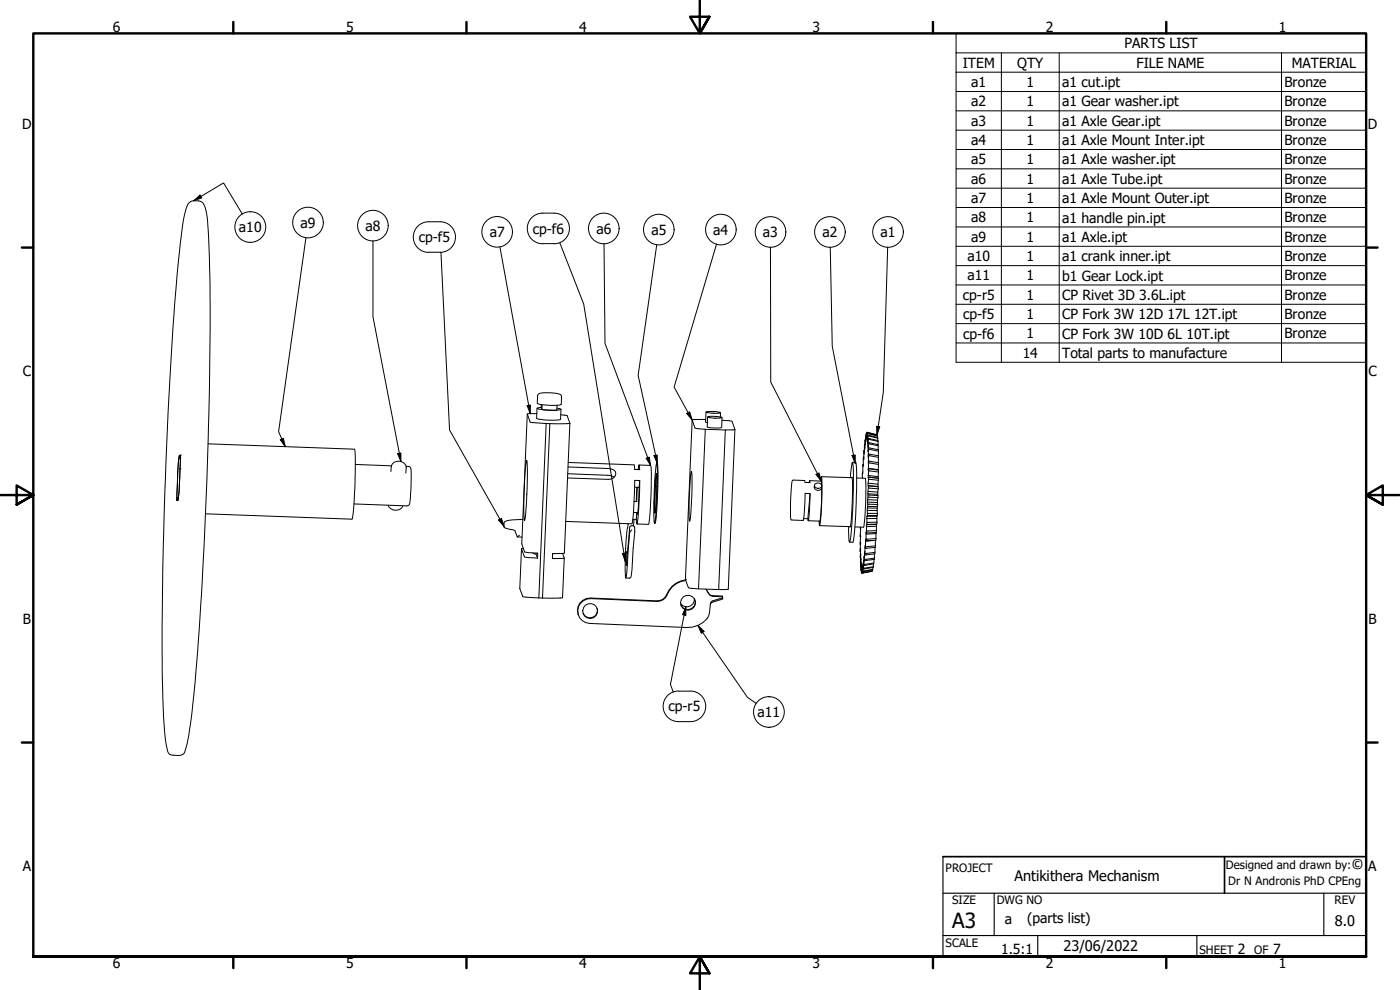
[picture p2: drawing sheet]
<svg xmlns="http://www.w3.org/2000/svg" width="420mm" height="297mm" viewBox="0 0 420 297" stroke-linecap="round" stroke-linejoin="round" font-family="sans-serif">
<!-- layer: Visible (ANSI) -->
<g fill="none" stroke="#000" stroke-width=".3">
<path d="M56.9 60.7a3 3 0 0 1 3.2-.4 3 3 0 0 1 1.7 2.8l.2 1a442 442 0 0 1 .9 48.3 1269.3 1269.3 0 0 1-5.3 101.4 51.5 51.5 0 0 1-2.4 12.3 4.1 4.1 0 0 1-4.7-.2 56.8 56.8 0 0 1-1.6-14.6 1315.9 1315.9 0 0 1 4.7-133.8l.3-2.2a65.4 65.4 0 0 1 2.1-13.2zM161.5 118.3a8.1 8.1 0 0 1 4.6-.4l1 .2a1.35 1.35 0 0 1 1.4 .7l-.1 2.5a14.8 14.8 0 0 1-7.2-.3l.1-2.2zM53.8 136.6h.1M54 137.4l-.1-.8a39.3 39.3 0 0 0-.7 9.5l-.1 4.1 .2-.9M54 137.4l.1-.8-.1 4.1M54 137.4h.1M54.1 136.6h.1M62.4 133.2l44 1.6a106.5 106.5 0 0 1-.8 21l-43.9-1.6M106.6 139.3l10.9 .5M121.9 139.9l1.2 .3a32.7 32.7 0 0 1 0 9.4l-.2 1.8-.8 .4-15.9-.6M158.1 138.2a92.4 92.4 0 0 1-.7 18 92.4 92.4 0 0 1 .7-18zM158.2 124.2l-1.6 39 .8 2.4 4 .4-.1 1.5"/>
<path d="M158.2 124.2l1 2.5 4.7 .4M161.1 124.1l-2.9 .1M161.2 122.5l-.2 3a16.3 16.3 0 0 0 7.2 .3l.2-3M162.4 122.2l-1.2 .3a17.2 17.2 0 0 0 7.2 .4l-1.3-.4M162.4 121.4l.2 1.5M162.7 121.4l-.1 1.5M163.9 127.1l-2.2 52.3M163.9 127.1h1.1M165 127.1l-2.2 52.3M167.2 121.6l-.1 1.4-4.5-.1M168.3 124.4l1.8 .3 .9 2.3M170.5 138.8l19.8 .7 .2 1.3 1.5 .1-.2-1.4-.3 1.4"/>
<path d="M171 127l-1.6 38.9-3.5 .2M171 127l-6 .1M191.8 139.5l3.4 .1a85.5 85.5 0 0 1-.6 17.7l-3.5-.1M197.1 139a93.8 93.8 0 0 1-.6 18 94 94 0 0 1 .6-18zM197.1 139h.1a88.4 88.4 0 0 1-.6 18h-.2M207.7 126l.9 2.4 3.1 .4-2.1 47.9-3-.4-.9-2.4M207.7 126l-2 47.9M211.7 128.8l6 .2M211.8 125.9l-4.1 .1M211.9 123.6l-.1 3 .5 .2M211.9 123.6a7.1 7.1 0 0 1 4.3 .3h-2.9zM212.3 125.1v3a9.3 9.3 0 0 0 4.3 .2l.1-3"/>
<path d="M212.4 125.1l1.6-.2 2.7 .4a8.1 8.1 0 0 1-4.3-.2zM216.2 123.8v1.3M216.7 126.1l3 .3 .9 2.4M220.6 128.8l-2 48-2.9 .1M220.6 128.8l-2.9 .2-2 47.9-6.1-.2M255.8 138.7h1a120.7 120.7 0 0 1-.5 22.4l-.4 1.6h-.9M259 139.3l-.1 2.8-.1-.3M259 139.3h.1M259.1 139.3l-.1 .6v-.6M259.1 137.1v2.2M259.1 137.1h.1M259.3 135.1l-.1 2.9-.1-.9"/>
<path d="M259.3 135.1l.1 .1M259.5 133.4l-.2 2.8v-1.1M259.5 133.4h.1M259.6 132l-.1 2.7v-1.3M259.6 132h.1M259.8 130.9l-.1 2.6-.1-1.5M259.8 130.9h.1M260 130.2l-.2 2.4v-1.7M260 130.2h.1M260.1 129.8l-.2 2.2 .1-1.8M260.1 129.8h.1M260.2 129.7v2.1l.1-1.9"/>
<path d="M260.2 129.7l-.1 2v-1.9M260.2 129.7l3 .8M260.2 129.7h.1M260.3 129.9l3 .8v.6M260.3 130v2.1M260.3 130l3 .8M260.3 129.9v.1M260.4 130.5l3 .8v.9M260.4 130.5l-.1 1.8v-.2M260.4 130.5l.1 .2M260.5 130.7l-.1 2.4 .1-1.6M260.5 130.7l2.9 .8"/>
<path d="M260.5 131.5l3 .7v1.2M260.5 131.5l.1 .3M260.6 131.8l-.1 2.3 .1-1.3M260.6 131.8l2.9 .6M260.6 132.8l3 .6-.1 1.5M260.6 132.8v.3M260.6 134.4l3 .5v1.9M260.6 134.4l-.1 1.1 .1-.4M260.6 133.1l-.1 2M260.6 133.1l3 .7M260.6 134.4l.1 .4M260.7 138.3l-.1 .7 .1-.5"/>
<path d="M260.7 136.2l-.1 .9v-.4M260.7 134.8l-.1 1.8M260.7 136.7l-.1 1.8M260.7 138.8l-.1 1.7M260.7 136.2l3 .6v.4M260.7 138.3l3 .5v.5M260.7 134.8l3 .6M260.7 136.2v.5M260.7 138.3v.5M260.7 136.7l3 .5M260.7 138.8l3 .5M263.2 130.5v.2"/>
<path d="M263.7 137.2l-.1 1.6M263.7 139.3l-.2 1.6M53.1 150.2h.1M53.3 149.3h.1M53.4 150.1h.1M54 140.7l.1-4.1-.1 .8-.2-.6-.3 2.2-.4 11.1 .2-.8M54 140.7h.1M54 140.7v1.4a34.2 34.2 0 0 1-.7 8v-.8M116.5 151.6a2.41 2.41 0 0 0 2.1 1.5 2.41 2.41 0 0 0 2.3-1.3M117.3 141.5l.1-1.6a2.32 2.32 0 0 1 2.4-1.5 2.32 2.32 0 0 1 2.1 1.9l-.1 1.6M156.9 155.9l-4.5 .3a.99 .99 0 0 0-1.1 .8l-.1 1.1a3.5 3.5 0 0 0 2.9 .9l.5 .3 .6 1.8h1.5M170.4 142.1l12.6 .5 1.3 .6"/>
<path d="M170.5 140.1l12.1 .5a1.75 1.75 0 0 1 2.1 2.1l-.5 .6-1.6 .5-12.3-.4M188.5 157.1a74.4 74.4 0 0 0-.7 16.3l1.2-13.6 .6-.8M189.9 155.8h1.1M190.1 153.7l1 .1-.1 2M190.3 155.8l-.2 2M190.5 146.2h1.3M191.1 146.2l-.1 4.3M191.3 146.2l-.2 4.3h-.8M191.8 146.2l-.2 5.5-.3 2.7-.2-.6M192 144.2l-1.5-.1-.1 3.5a49.1 49.1 0 0 1-.7 9.6l-19.9-.8M192 144.2l-.3 8.6-.5 4.4-.2-1.4M192 144.2l-.2 2"/>
<path d="M197 142v6.9l-.5 5.1v-6.1zM197.1 142.3l-.4 4.2-.1 7.3M207.5 141.5a73.2 73.2 0 0 1-.5 14.9 73.4 73.4 0 0 1 .5-14.9zM241.2 155.6h1.2M242.8 144.8l.2-.6 .1 .6-1.5-.1-.1-.5-3.6-.1a48.6 48.6 0 0 0-.5 11.8l3.6 .3 .6-8.2 1.5 .1-.7 7.5M243 144.2l3.5 .1 .1 1.2M243.1 148.1l-.2 5.4-.3 2.7-.2-.6M244.4 145.6a1.14 1.14 0 0 0 .7 1.5 1.14 1.14 0 0 0 1.5-.8M244.7 145.1a1.12 1.12 0 0 1 1.3-.1 1.12 1.12 0 0 1 .5 1.1 1.22 1.22 0 0 1-1.2 .4 1.22 1.22 0 0 1-.9-.9zM246 157.7l9.2 .3M246.3 144.3l.2-1.3 .1 8.2-.6 6.5-.2-1.4M246.5 143l9.2 .3"/>
<path d="M246.6 146.3l-.1 4.2-.5 5.9-3.4-.2M246.6 145.8v.5M255.2 143.3l.6-4.6a110.7 110.7 0 0 1-.2 19.8l-.4 3.5-.3 .7-.2-4.7M255.6 143.3l.1-.1 .2 1.7-.1 5.8-.4 5.8-.3 1.7v-.2M257.1 143.4l2.6 .1a71 71 0 0 1-.5 14.7l-2.6-.1M258.2 158.1l-.1 2.9M258.2 158.5h.1M258.8 141.8v1.7M258.8 141.8h.1M260 159.9l-.1-.3v.7l3-.2M260 158l.1 1.3M260.1 159.3l-.1 .6"/>
<path d="M260.1 155.6l.1 1.1M260.2 157.3l-.2 .7 3-.1M260.2 156.7v.6M260.3 153.1v.9M260.3 154.7l-.2 .9h3M260.3 154h3M260.3 154v.7M260.3 154.7h3M260.3 150.7l.1 .6M260.4 151.9l-.1 .5M260.4 151.9l3 .1M260.4 148.2l.1 .3"/>
<path d="M260.4 151.3l3 .1M260.4 151.3v.6M260.5 149.2l-.1 .7M260.5 148.5l3 .2M260.5 148.5v.7M260.5 149.2l3 .1M260.6 145.7l2.9 .3M260.6 146.4l-.1 1M260.6 145.8l3 .3M260.6 145.8v.6M260.6 146.4l3 .3M260.6 143.8l-.1 1.2"/>
<path d="M260.6 143.2l3 .3M260.6 143.2v.6M260.6 143.8l3 .3M260.7 140.7l-.1 .4v-.6l2.9 .4M260.7 141.3l-.1 1.3M260.7 140.7l3 .4v.5M260.7 140.7v.6M260.7 141.3l3 .3M262.9 159.8v.3M263 157.9v1.3M263 157.3v.6M263 159.2v.6l-3 .1"/>
<path d="M263 159.2l-2.9 .1M263.1 155.6l.1 1.1M263.1 154.9v.7M263.1 157.3h-2.9M263.2 156.7l-.1 .6-3 .1M263.2 156.7h-3M263.2 153.2l.1 .8M263.3 154.7l-.1 .2h-3M263.3 152.5l-3-.1v.7l2.9 .1M263.3 152.5l-.1 .7M263.3 150.8l.1 .6M263.3 154v.7"/>
<path d="M263.4 152l-.1 .5M263.4 150.1l-3-.2-.1 .8 3 .1M263.4 150.1l-.1 .7M263.4 148.3l.1 .4M263.4 151.4v.6M263.4 147.6l-2.9-.2-.1 .8 3 .1M263.4 147.6v.7M263.5 149.3l-.1 .8M263.5 145.3l-3-.3 .1 .8M263.5 145.3v.6M263.5 148.7v.6M263.5 146l.1 .7"/>
<path d="M263.5 143l-2.9-.4v.7v-.1M263.5 140.9v.2M263.5 143v.5M263.6 146.7l-.2 .9M263.6 143.5v.6M263.6 144.1l-.1 1.2M263.7 141.6l-.2 1.4M155.9 160.6l-.7 .5M156.5 164.7l1 2.5 3.8 .3M156.5 164.7l-.5 11.9 1 2.5 4.7 .3M157.1 164.5l-.6 .2M160 165.9l.9 .4"/>
<path d="M160.9 165.9l.4 1.6M161.7 179.4h1.1M165.9 166.1v.2M165.9 166.1l-.1 1.5 3.5-.2M168.8 166.1l.5 1.3M169.3 167.4l-.5 12h-6M188 169.7h.1M188 169.7l1-11.6a.87 .87 0 0 1 1.5 0l-.7 10.3a13.3 13.3 0 0 1-.6 5h-1.4M188.3 166.1l-.4-.6 .1 4.2M205.7 173.9h.1M205.7 174a7.5 7.5 0 0 0-6.1 5.1l-.6 .7-1.8 .5-20-.9a3.7 3.7 0 0 0-3.6 5.2M205.8 174.2a7.4 7.4 0 0 0-6.1 5.1l-.7 .6-1.8 .6-19.9-.9a3.7 3.7 0 0 0-3.9 3.6 3.7 3.7 0 0 0 3.6 3.9l29.1 1.2a6.4 6.4 0 0 0 7.1-7"/>
<path d="M208.4 179.6a2.25 2.25 0 0 1-1.5 2.3 2.25 2.25 0 0 1-2.6-.8M208.6 180a2.25 2.25 0 0 1-1.4 2.7 2.25 2.25 0 0 1-2.9-1.2M211.9 176.8l1 1.7 .5 .3 3.4 .3 .1 .3M211.9 176.8a2.47 2.47 0 0 0 2 1.9l2.9 .1v.3M258.1 161l.2-.4-.2 2.8M258.1 163.4l.2-.8-.2 2.9M258.1 165.5l.2-1-.1 2.8M258.1 161h.2M258.2 167.3l.1-1.2-.1 2.8M258.2 168.9l.2-1.4-.1 2.7M258.2 163.3l-.1 .1M258.2 168.9h.1"/>
<path d="M258.3 165.4l-.2 .1M258.3 167.3h-.1M258.3 170.2l.1-1.6v2.5M258.3 170.2h.1M258.4 171.1l.1-1.7v2.3M258.5 171.1h-.1M258.5 171.7l.1-1.8v2M258.6 171.9h.1M258.6 171.7h-.1M258.7 171.9l.1-1.9-.1 1.9M258.8 171.9h-.1M258.9 169.8l-.1 2.1"/>
<path d="M258.9 169.8v1.7M258.9 171.4v.1M259 169.3l-.1 2.1M259 169.3v-.2v1.7M259.1 170.5l-.1 .3M259.2 168.5l-.1 2M259.2 171.8l-.4 .1M259.2 168.5v-.3v1.5M259.2 169.4v.3M259.4 168.3l-.1-1.4-.1 2.5M259.4 167.9v.4M259.5 165.9l-.1 2"/>
<path d="M259.5 165.9v-.4v1M259.6 164.2v1.9M259.6 166.1l-.1 .4M259.7 164.2l-.1-.5 .1 .8M259.8 162.3v1.8M259.8 164.1l-.1 .4M259.9 160.3v1.5M259.9 161.8v.5M261.7 171.4l-3 .5M261.8 171l-.1 .4M261.8 171.3l-3.1 .6M261.9 170.8l-3 .6"/>
<path d="M262 170.3l-.1 .7-3 .5M262.1 170l-3 .5M262.1 169.2l-.1 1.1-3 .5M262.2 162.2l-2.4 .1v-.6l.1 .6M262.3 168.9l-3.1 .5M262.3 167.8l-.1 1.4-3 .5M262.4 166.2v1.6l-3 .5M262.4 167.5l-3 .4M262.6 164.2v2l-3.1 .3M262.6 165.7l-3 .4M262.7 162.1v1.7M262.7 163.8v.4l-3 .3"/>
<path d="M262.7 163.8l-2.9 .3M262.9 160.1v1.5M262.9 161.6l-.1 .5-2.9 .2M262.9 161.6l-3 .2M179.2 182.5a2.25 2.25 0 0 1-1.4 2.7 2.25 2.25 0 0 1-2.8-1.2M213.5 180.5l3.4-1.1v.3l-3.1 1-.6 .6z"/>
<circle cx="177.1" cy="183.3" r="2.25"/>
<circle cx="206.5" cy="180.8" r="2.24"/>
</g>
<!-- layer: Symbol (ANSI) -->
<g fill="none" stroke="#000" stroke-width=".3">
<path d="M286.9 15.9v-5.9h123.1v5.9M286.9 15.9h123.1v5.8M286.9 15.9v92.8h123.1v-87M300.5 15.9v92.8M317.9 15.9v92.8M384.6 15.9v92.8M286.9 21.7h123.1M286.9 27.5h123.1M286.9 33.3h123.1M286.9 39.1h123.1M286.9 44.9h123.1M286.9 50.7h123.1"/>
<path d="M286.9 56.5h123.1M58.1 60.2l1.9-1.7 .5 .9zM58.1 60.2l9-5.3 5.6 9.3M91.8 71.3l-8.2 58.2 2 4.5M111.9 72.2v22.8l8.4 43.5M125.7 67.6a4.6 4.6 0 0 1 2.9-1.1 8.8 8.8 0 0 1 5.8 .7 4.6 4.6 0 0 1 2.1 5.1 4.6 4.6 0 0 1-4.4 3.4 8.8 8.8 0 0 1-5.8-.6 4.6 4.6 0 0 1-.6-7.5zM132.3 75.7l2.6 53.3 16.4 28.9M150 74.1l9.1 50M162.8 73.1h3.5M162.8 73.1a4.6 4.6 0 0 1-4.6-4.5 4.6 4.6 0 0 1 4.6-4.6 8.8 8.8 0 0 1 5.8 .6 4.6 4.6 0 0 1 2.1 5.1 4.6 4.6 0 0 1-4.4 3.4M168 72.8l7.2 18.4 12.5 77.3M181.3 73.1l.3 29.9 13.6 36.6"/>
<path d="M197.1 73.4l-5.6 39.2 5.8 26.5M215.1 73.2l-12.8 42.9 5.4 9.9M231.2 74.2l.1 40.4 15.2 29.7M249.2 74.2l.6 29.7 6.9 35.2M266.4 74.2l-1.3 43.5-1.9 12.8M286.9 62.3h123.1M286.9 68.1h123.1M286.9 73.9h123.1M286.9 79.7h123.1M286.9 85.5h123.1M286.9 91.3h123.1M286.9 97.1h123.1"/>
<path d="M286.9 102.9h123.1M84.1 131.9l.9-.4 .6 2.5zM119.3 136.1l1-.2v2.6zM158.2 121.7l1-.2-.1 2.6zM193.9 137.5l1-.4 .3 2.5zM196.3 136.7l.9-.2 .1 2.6zM206.1 124.1l.9-.5 .7 2.4zM255.7 136.7l1-.2v2.6zM263.1 127.9l.9 .1-.8 2.5zM149.6 156l.9-.5 .8 2.4zM244.9 142.4l.9-.5 .7 2.4zM186.8 166.1l.9-.2v2.6z"/>
<path d="M205.8 182.1v2.5l-.9-.2zM205.8 182.1l-4.6 23.2 .9 2.4M209.5 187.6l1.8 1.8-.8 .6zM209.5 187.6l14.8 21.6 2.7 1.9M203.6 207.3a4.6 4.6 0 0 0-4.6 4.6 4.6 4.6 0 0 0 4.6 4.6h3.6M203.6 207.4h3.6M207.2 207.3a4.6 4.6 0 0 1 4.6 4.6 4.6 4.6 0 0 1-4.6 4.6M230.7 209a4.6 4.6 0 0 0-4.6 4.6 4.6 4.6 0 0 0 4.6 4.6M230.8 209.1h.1M230.8 218.2h.1M230.8 209a4.6 4.6 0 0 1 4.6 4.6 4.6 4.6 0 0 1-4.6 4.6"/>
<circle cx="75.1" cy="68.1" r="4.6"/>
<circle cx="92.4" cy="66.8" r="4.6"/>
<circle cx="111.9" cy="67.7" r="4.6"/>
<circle cx="149.2" cy="69.6" r="4.6"/>
<circle cx="181.2" cy="68.5" r="4.6"/>
<circle cx="197.7" cy="68.9" r="4.6"/>
<circle cx="216.3" cy="68.9" r="4.6"/>
<circle cx="231.2" cy="69.6" r="4.6"/>
<circle cx="249.1" cy="69.6" r="4.6"/>
<circle cx="266.5" cy="69.6" r="4.6"/>
</g>
<!-- layer: Border (ANSI) -->
<g fill="none" stroke="#000" stroke-width=".72">
<path d="M70 6.6v3.4M140 6.6v3.4M210 0v10l-2.9-5h5.8l-2.9 5 2.9-5M280 6.6v3.4M350 6.6v3.4M6.6 74.3h3.4M410 74.3h3.4M0 148.5h10l-5-2.8v5.7l5-2.9-5 2.9M420 148.5h-10l5-2.8v5.7l-5-2.9 5 2.9M6.6 222.8h3.4M410 222.8h3.4M10 287v-277h400v277h-400h400"/>
<path d="M70 287v3.5M140 287v3.5M212.9 292l-2.9-5 2.9 5h-5.8l2.9-5v10M280 287v3.5M350 287v3.5"/>
</g>
<!-- layer: Title (ANSI) -->
<path d="M283 257h127v30h-127M367.5 257v11" fill="none" stroke="#000" stroke-width=".51"/>
<path d="M283 257v30M283 268h127M298.4 268v12.7M397.3 268v12.7M283 280.7h127M311.4 280.7v6.3M359.2 280.7v6.3" fill="none" stroke="#000" stroke-width=".34"/>
<!-- layer: Symbol (ANSI) -->
<g fill="#000">
<path d="M58.1 60.2l1.9-1.7 .5 .9z" fill-rule="evenodd"/>
<path d="M84.1 131.9l.9-.4 .6 2.5z" fill-rule="evenodd"/>
<path d="M119.3 136.1l1-.2v2.6z" fill-rule="evenodd"/>
<path d="M158.2 121.7l1-.2-.1 2.6z" fill-rule="evenodd"/>
<path d="M193.9 137.5l1-.4 .3 2.5z" fill-rule="evenodd"/>
<path d="M196.3 136.7l.9-.2 .1 2.6z" fill-rule="evenodd"/>
<path d="M206.1 124.1l.9-.5 .7 2.4z" fill-rule="evenodd"/>
<path d="M255.7 136.7l1-.2v2.6z" fill-rule="evenodd"/>
<path d="M263.1 127.9l.9 .1-.8 2.5z" fill-rule="evenodd"/>
<path d="M149.6 156l.9-.5 .8 2.4z" fill-rule="evenodd"/>
<path d="M244.9 142.4l.9-.5 .7 2.4z" fill-rule="evenodd"/>
<path d="M186.8 166.1l.9-.2v2.6z" fill-rule="evenodd"/>
<path d="M205.8 182.1v2.5l-.9-.2z" fill-rule="evenodd"/>
<path d="M209.5 187.6l1.8 1.8-.8 .6z" fill-rule="evenodd"/>
</g>
<text font-size="6.3" x="285.8" y="278.5">A3</text>
<g font-size="4.4">
<text x="405.6" y="260.8">©</text>
<text x="304.5" y="264.3">Antikithera Mechanism</text>
<text x="400.6" y="277.8">8.0</text>
<text x="319.2" y="285.4">23/06/2022</text>
</g>
<g font-size="4.2">
<text x="33.9" y="9.6">6</text>
<text x="103.8" y="9.6">5</text>
<text x="173.9" y="9.6">4</text>
<text x="243.8" y="9.6">3</text>
<text x="313.9" y="9.6">2</text>
<text x="383.8" y="9.6">1</text>
<text x="337.5" y="14.5">PARTS LIST</text>
<text x="288.9" y="20.3">ITEM</text>
<text x="305.3" y="20.3">QTY</text>
<text x="341" y="20.3">FILE NAME</text>
<text x="387.6" y="20.3">MATERIAL</text>
<text x="291.5" y="26.1">a1</text>
<text x="308.1" y="26.1">1</text>
<text x="318.8" y="26.1">a1 cut.ipt</text>
<text x="385.5" y="26.1">Bronze</text>
<text x="291.5" y="31.9">a2</text>
<text x="308.1" y="31.9">1</text>
<text x="318.8" y="31.9">a1 Gear washer.ipt</text>
<text x="385.5" y="31.9">Bronze</text>
<text x="6.6" y="38.7">D</text>
<text x="291.5" y="37.7">a3</text>
<text x="308.1" y="37.7">1</text>
<text x="318.8" y="37.7">a1 Axle Gear.ipt</text>
<text x="385.5" y="37.7">Bronze</text>
<text x="410.5" y="38.7">D</text>
<text x="291.5" y="43.5">a4</text>
<text x="308.1" y="43.5">1</text>
<text x="318.8" y="43.5">a1 Axle Mount Inter.ipt</text>
<text x="385.5" y="43.5">Bronze</text>
<text x="291.5" y="49.3">a5</text>
<text x="308.1" y="49.3">1</text>
<text x="318.8" y="49.3">a1 Axle washer.ipt</text>
<text x="385.5" y="49.3">Bronze</text>
<text x="291.5" y="55.1">a6</text>
<text x="308.1" y="55.1">1</text>
<text x="318.8" y="55.1">a1 Axle Tube.ipt</text>
<text x="385.5" y="55.1">Bronze</text>
<text x="291.5" y="60.9">a7</text>
<text x="308.1" y="60.9">1</text>
<text x="318.8" y="60.9">a1 Axle Mount Outer.ipt</text>
<text x="385.5" y="60.9">Bronze</text>
<text x="71.7" y="69.7">a10</text>
<text x="90.2" y="68.3">a9</text>
<text x="109.7" y="69.2">a8</text>
<text x="147" y="71.1">a7</text>
<text x="159.9" y="70.1">cp-f6</text>
<text x="179" y="70.1">a6</text>
<text x="195.5" y="70.4">a5</text>
<text x="214.1" y="70.4">a4</text>
<text x="229" y="71.1">a3</text>
<text x="246.8" y="71.1">a2</text>
<text x="264.3" y="71.1">a1</text>
<text x="291.5" y="66.7">a8</text>
<text x="308.1" y="66.7">1</text>
<text x="318.8" y="66.8">a1 handle pin.ipt</text>
<text x="385.5" y="66.7">Bronze</text>
<text x="125.7" y="72.7">cp-f5</text>
<text x="291.5" y="72.5">a9</text>
<text x="308.1" y="72.5">1</text>
<text x="318.8" y="72.6">a1 Axle.ipt</text>
<text x="385.5" y="72.5">Bronze</text>
<text x="290.4" y="78.3">a10</text>
<text x="308.1" y="78.3">1</text>
<text x="318.8" y="78.4">a1 crank inner.ipt</text>
<text x="385.5" y="78.3">Bronze</text>
<text x="289" y="89.9">cp-r5</text>
<text x="290.4" y="84.1">a11</text>
<text x="308.1" y="84.1">1</text>
<text x="308.1" y="89.9">1</text>
<text x="318.8" y="84.2">b1 Gear Lock.ipt</text>
<text x="318.8" y="89.9">CP Rivet 3D 3.6L.ipt</text>
<text x="385.5" y="84.1">Bronze</text>
<text x="385.5" y="89.9">Bronze</text>
<text x="289.1" y="95.8">cp-f5</text>
<text x="308.1" y="95.7">1</text>
<text x="318.8" y="95.8">CP Fork 3W 12D 17L 12T.ipt</text>
<text x="385.5" y="95.7">Bronze</text>
<text x="289.1" y="101.6">cp-f6</text>
<text x="308.1" y="101.5">1</text>
<text x="318.8" y="101.6">CP Fork 3W 10D 6L 10T.ipt</text>
<text x="385.5" y="101.5">Bronze</text>
<text x="306.9" y="107.3">14</text>
<text x="318.8" y="107.4">Total parts to manufacture</text>
<text x="6.8" y="112.9">C</text>
<text x="410.7" y="112.9">C</text>
<text x="6.9" y="187.2">B</text>
<text x="410.7" y="187.2">B</text>
<text x="200.6" y="213.5">cp-r5</text>
<text x="227.4" y="215.2">a11</text>
<text x="6.8" y="261.4">A</text>
<text x="410.6" y="261.4">A</text>
<text x="301.6" y="277.4">a</text>
<text x="308.3" y="277">(parts list)</text>
<text x="300.4" y="286.2">1.5:1</text>
<text x="371.5" y="286.2">2</text>
<text x="382.1" y="286.2">7</text>
<text x="33.9" y="290.5">6</text>
<text x="103.8" y="290.5">5</text>
<text x="173.9" y="290.5">4</text>
<text x="243.8" y="290.5">3</text>
<text x="313.9" y="290.5">2</text>
<text x="383.8" y="290.5">1</text>
</g>
<g font-size="3.5">
<text x="283.8" y="261.7">PROJECT</text>
<text x="367.9" y="260.8">Designed and drawn by:</text>
<text x="368.6" y="265.5">Dr N Andronis PhD CPEng</text>
<text x="285.8" y="271.3">SIZE</text>
<text x="299.1" y="271.3">DWG NO</text>
<text x="400.5" y="271.3">REV</text>
<text x="283.8" y="284">SCALE</text>
<text x="360" y="286.2">SHEET</text>
<text x="376.4" y="286.2">OF</text>
</g>
</svg>
